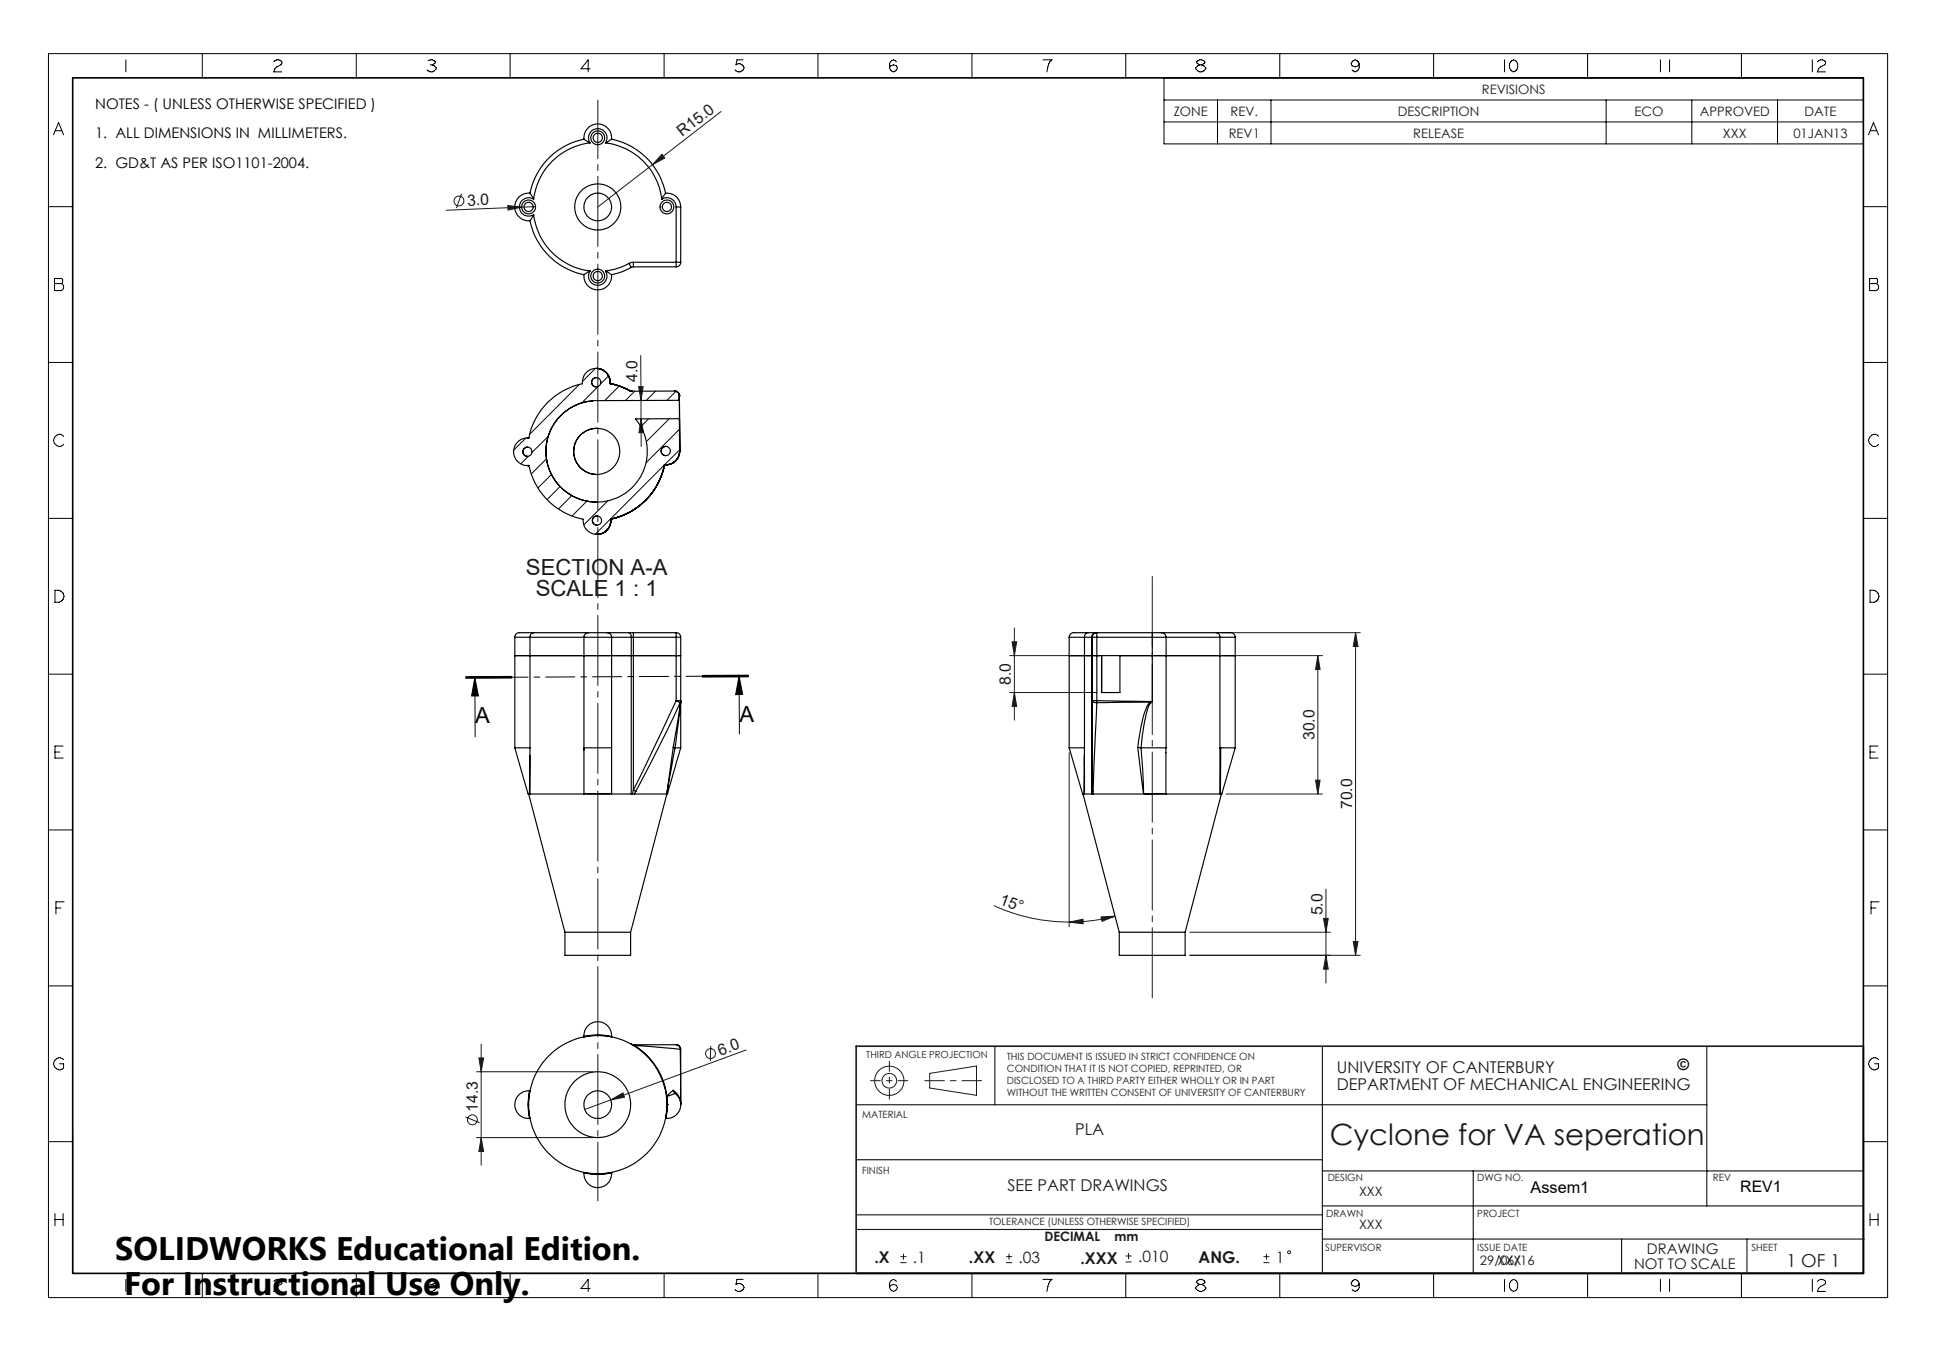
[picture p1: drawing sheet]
<svg xmlns="http://www.w3.org/2000/svg" width="420mm" height="297mm" viewBox="0 0 420 297" stroke-linecap="round" stroke-linejoin="round" font-family="sans-serif">
<g fill="none" stroke="#191924" stroke-width=".22">
<path d="M141.5 35.7l-11.8 9.2M143.6 33.5l.6 .8-2.7 1.4zM156.4 24.2l-14.9 11.5M100.1 42l-1.1 3.2M110.2 44.6l3 .3-3 .7zM113.2 44.9l-16.4 .7M116.2 44.8l-3 .1M139 77.1l.1 9.8M138.5 83.9h1l-.4 3zM139.1 90.9l.5 3h-1zM139.1 90.9v6M139.1 86.9v4"/>
<path d="M219.6 139.2h1l-.5 3zM220.1 136.2v20M264.9 137.3h30.2M294.1 137.3l.5 3h-1zM294.1 137.3v70M219 142.2h18M219 150.2h18.9M220.1 150.2l.5 3h-1zM265.7 142.2h21.2M285.9 142.2l.5 3h-1zM285.9 142.2v30.1M232 163.3v37.7"/>
<path d="M266 172.3h20.9M285.4 169.3h1l-.5 3zM215.6 196.5a39.6 39.6 0 0 0 16.4 3.6M238.9 198.9l3-.1-2.8 1.1zM241.9 198.8a38.4 38.4 0 0 1-9.9 1.3M287.1 199.2h1l-.4 3zM287.7 192.9v20.4M232 200.1l2.9-.7 .1 1zM258.1 202.2h30.5M287.7 207.3l.4 3h-1zM293.6 204.3h1l-.5 3zM295.1 207.3h-37"/>
<path d="M103.4 232.5h25.3M103.9 229.5h1l-.5 3zM104.4 226.5v26.3M132.5 238.6l2.6-1.5 .4 1zM154.2 226.9l-.1 3.3M161.9 227.8l-35 12.9M201.7 232.9l10.1-1.6v6.3l-10.1-1.6zM101 242.3l3 1.3M103.4 246.8h25.3M104.4 246.8l.5 3h-1zM195.3 273.9h1.3M195.3 272.6h1.3"/>
<path d="M196 272v1.3M218.3 273.9h1.3M218.3 272.6h1.3M218.9 272v1.3M244.2 273.8h1.3M244.2 272.5h1.3M244.8 271.8v1.4M274.1 273.9h1.3M274.1 272.6h1.3M274.7 272v1.3"/>
<circle cx="99.6" cy="43.6" r="1.08"/>
<circle cx="154.1" cy="228.6" r="1.07"/>
<circle cx="192.9" cy="234.5" r="3.2"/>
<circle cx="192.9" cy="234.5" r="1.58"/>
<circle cx="102.5" cy="242.9" r="1.08"/>
<circle cx="279.7" cy="271.7" r=".32"/>
</g>
<g fill="none" stroke="#000" stroke-width=".22">
<path d="M10.5 11.6h399v269.9h-399zM27.3 13v2.6M43.9 11.6v5.3M59.4 13.4a.92 .92 0 0 1 1-.4 .92 .92 0 0 1 .7 .8l-1.5 1.1-.2 .7h1.7M77.3 11.6v5.3M92.9 13.2a.96 .96 0 0 1 1.5 .4l-.6 .5M93.3 14.1h.5M93.8 14.1l.9 .6a1.11 1.11 0 0 1-.9 .9 1.11 1.11 0 0 1-1.1-.4M110.7 11.6v5.3M128 14.9h-2l1.6-1.9v2.6M144.1 11.6v5.3M161.2 13h-1.3l-.2 1.1a1.08 1.08 0 0 1 1.7 .6 1.11 1.11 0 0 1-.8 .9 1.11 1.11 0 0 1-1.1-.4"/>
<path d="M177.4 11.6v5.3M193.2 14.3l.6-.2 .7 .2a.87 .87 0 0 1-.7 1.3 .87 .87 0 0 1-.6-1.3zM194.5 13.4l-.2-.2a.87 .87 0 0 0-1.3 .6v.9M210.9 11.6v5.3M226.2 13h2a3.4 3.4 0 0 0-1.1 2.6M244.2 11.6v5.3M252.5 16.9h151.7v14.3h-151.7zM260.3 14.1l-.7-.5a.92 .92 0 0 1 .9-.6 .92 .92 0 0 1 .9 .6l-.7 .5M260.3 14.1l-.9 .6a1.11 1.11 0 0 0 1.1 .9 1.11 1.11 0 0 0 1.1-.9l-.9-.6M260.3 14.1h.4M277.6 11.6v5.3M293.3 13.4l.2-.2a.91 .91 0 0 1 1.4 .6l-.3 .5-.6 .2-.7-.2-.2-.5z"/>
<path d="M294.9 13.8v.9a.91 .91 0 0 1-1.4 .7l-.2-.2M311 11.6v5.3M326.4 13v2.6M327.7 13.4l.2-.2a.87 .87 0 0 1 1.3 .6v.9a.87 .87 0 0 1-1.3 .7l-.4-.7v-.9zM344.4 11.6v5.3M360.2 13v2.6M362.2 13v2.6M377.8 11.6v5.3M393.2 13v2.6M394.3 13.4a1.1 1.1 0 0 1 1.7 0v.4l-1.1 .7-.4 .4-.2 .7h1.7M11.6 29.2l1.1-2.6 1.1 2.6M12 28.4h1.4"/>
<path d="M252.5 21.7h151.7M252.5 26.5h151.7M264.1 21.7v9.5M275.7 21.7v9.5M348.4 21.7v9.5M367 21.7v9.5M385.6 21.7v9.5M405.3 29.2l1.1-2.6 1.1 2.6M405.8 28.4h1.3M10.5 44.8h5.3M404.2 44.8h5.3M10.5 78.6h5.3"/>
<path d="M11.8 60.4h1.6l.2 .2v.7l-.2 .2 .4 .4v.7l-.4 .4h-1.6zM11.8 61.5h1.6M404.2 78.6h5.3M405.6 60.4h1.5l.2 .2v.7l-.2 .2 .4 .4v.7l-.4 .4h-1.5zM405.6 61.5h1.5M13.8 94.7a1.29 1.29 0 0 0-2.1 .3 1.29 1.29 0 0 0 1 1.9h.4l.7-.5M407.5 94.7a1.25 1.25 0 0 0-1.9 .1 1.25 1.25 0 0 0 .4 1.8 .98 .98 0 0 0 1.5-.2M10.5 112.5h5.3M404.2 112.5h5.3M11.9 128.1a1.56 1.56 0 0 1 2 1.3 1.57 1.57 0 0 1-2 1.3zM405.7 128.1a1.51 1.51 0 0 1 1.9 1.3 1.55 1.55 0 0 1-1.9 1.3zM10.5 146.3h5.3"/>
<path d="M101 147.2l10-.1zM103 147l.8 4h-1.5zM103 147l.1 12.8M111 146.7l-10 .1M111 146.9l-10 .1M160.3 146.7l.8 4h-1.5zM160.3 146.7l.1 12.5M162.4 146.5h-10M162.4 146.7h-10M162.4 146.8l-10 .1M404.2 146.3h5.3M11.9 163.2h1.1"/>
<path d="M13.7 161.9h-1.8v2.6h1.8M405.7 163.2h1.1M407.4 161.9h-1.7v2.6h1.7M10.5 180.1h5.3M12.1 197h1.1M13.9 195.6h-1.8v2.7M404.2 180.1h5.3M405.9 197h1.1M407.6 195.6h-1.7v2.7M10.5 213.9h5.3M404.2 213.9h5.3M13.8 229.9a1.26 1.26 0 0 0-1.8 0 1.26 1.26 0 0 0 0 1.8 1.26 1.26 0 0 0 1.8 0v-.9h-.9"/>
<path d="M407.5 229.9a1.27 1.27 0 0 0-1.8 0 1.27 1.27 0 0 0 0 1.8 1.27 1.27 0 0 0 1.8 0v-.9h-.8M10.5 247.7h5.3M15.8 246.2v30M404.2 247.7h5.3M404.3 246.2v30h-340.3M11.9 263.3v2.6M11.9 264.6h1.8M13.7 263.3v2.6M27.3 277.6v2.6M43.9 276.3v5.2M59.4 278a.92 .92 0 0 1 1-.5 .92 .92 0 0 1 .7 .9l-1.1 .7-.4 .4-.2 .7h1.7M77.3 276.3v5.2"/>
<path d="M92.9 277.8a.95 .95 0 0 1 1.5 .4l-.6 .5M93.3 278.7h.5M93.8 278.7l.9 .6a1.14 1.14 0 0 1-2 .4M110.7 276.3v5.2M128 279.5h-2l1.6-1.9v2.6M144.1 276.3v5.2M161.2 277.6h-1.3l-.2 1.1a1.11 1.11 0 0 1 1.7 .6 1.11 1.11 0 0 1-.8 .9 1.11 1.11 0 0 1-1.1-.5M177.4 276.3v5.2M193.2 278.9l.6-.2 .7 .2a.87 .87 0 0 1-.7 1.3 .87 .87 0 0 1-.6-1.3zM194.5 278l-.2-.2a.87 .87 0 0 0-1.3 .6v.9M210.9 276.3v5.2M226.2 277.6h2a3.6 3.6 0 0 0-1.1 2.6"/>
<path d="M244.2 276.3v5.2M260.3 278.7l-.9 .6a1.12 1.12 0 0 0 1.1 .9 1.12 1.12 0 0 0 1.1-.9l-.4-.4-.5-.2M260.3 278.7h.4M260.3 278.7l-.7-.5a.91 .91 0 0 1 .9-.7 .91 .91 0 0 1 .9 .7l-.7 .5M277.6 276.3v5.2M293.3 278l.2-.2a.91 .91 0 0 1 1.4 .6l-.3 .5-.6 .2-.7-.2-.2-.5zM294.9 278.4v.9a.89 .89 0 0 1-.7 .7 .89 .89 0 0 1-.9-.3M311 276.3v5.2M326.4 277.6v2.6M327.7 278l.2-.2a.87 .87 0 0 1 1.3 .6v.9a.88 .88 0 0 1-.8 .9 .88 .88 0 0 1-.9-.9v-.9zM344.4 276.3v5.2M360.2 277.6v2.6"/>
<path d="M362.2 277.6v2.6M377.8 276.3v5.2M393.2 277.6v2.6M394.3 278a1.1 1.1 0 0 1 1.7 0v.4l-1.1 .7-.4 .4-.2 .7h1.7M405.7 264.6h1.7M405.7 263.3v2.6M407.4 263.3v2.6"/>
</g>
<path d="M162.4 146.7l-61.4 .3" fill="none" stroke="#000" stroke-width=".22" stroke-dasharray="6.3 1.3 1.3 1.3" stroke-dashoffset="3"/>
<path d="M250 124.1v93.4" fill="none" stroke="#191924" stroke-width=".22" stroke-dasharray="15.2 1.3 1.3 1.3" stroke-dashoffset="-1"/>
<path d="M129.7 260.5v-238.8" fill="none" stroke="#191924" stroke-width=".22" stroke-dasharray="15.2 1.3 1.3 1.3" stroke-dashoffset="2.5"/>
<path d="M15.8 16.9h388.4v259.4h-388.4z" fill="none" stroke="#000" stroke-width=".35"/>
<path d="M200.6 234.5h12.3" fill="none" stroke="#191924" stroke-width=".22" stroke-dasharray="15.2 1.3 1.3 1.3" stroke-dashoffset="11"/>
<path d="M188.8 234.5h8.1M192.9 230.3v8.1" fill="none" stroke="#191924" stroke-width=".22" stroke-dasharray="15.2 1.3 1.3 1.3" stroke-dashoffset="13.1"/>
<g fill="none" stroke="#191924" stroke-width=".25">
<path d="M185.7 239.7h184.6M215.8 227v12.7M286.9 227v49.3M370.3 227v34.6M185.7 251.6h101.2M286.9 254h117.3M319.6 254v22.3M185.7 263.6h101.2M185.7 266.7h101.2M286.9 261.6h117.3M286.9 268.8h117.6M351.8 268.8v7.5"/>
<path d="M379 268.8v7.5"/>
</g>
<path d="M404.2 227h-218.5v49.3" fill="none" stroke="#191924" stroke-width=".35"/>
<path d="M160.3 146.7l.8 4h-1.5zM103 147l.8 4h-1.5z" fill="#000"/>
<g fill="#191924">
<path d="M110.2 44.6l3 .3-3 .7z"/>
<path d="M132.5 238.6l2.6-1.5 .4 1z"/>
<path d="M143.6 33.5l.6 .8-2.7 1.4z"/>
<path d="M287.7 207.3l.4 3h-1zM287.1 199.2h1l-.4 3z"/>
<path d="M294.1 137.3l.5 3h-1zM293.6 204.3h1l-.5 3zM219.6 139.2h1l-.5 3zM220.1 150.2l.5 3h-1zM285.9 142.2l.5 3h-1zM285.4 169.3h1l-.5 3zM103.9 229.5h1l-.5 3zM104.4 246.8l.5 3h-1z"/>
<path d="M138.5 83.9h1l-.4 3zM139.1 90.9l.5 3h-1z"/>
<path d="M232 200.1l2.9-.7 .1 1zM238.9 198.9l3-.1-2.8 1.1z"/>
</g>
<g fill="none" stroke="#000" stroke-width=".25">
<path d="M126.7 30.2l1.3 .8M126.7 30.2a3 3 0 0 1 3-3.3 3 3 0 0 1 3 3.3M126.7 30.2a15 15 0 0 0-11.7 11.7M128 31a1.99 1.99 0 0 1 1.7-3.1 1.99 1.99 0 0 1 1.6 3.1M128 31a13.9 13.9 0 0 0-12.2 12.2M131.3 31a13.9 13.9 0 0 1 12.3 12.2M132.7 30.2l-1.4 .8M132.7 30.2a15 15 0 0 1 11.7 11.7M115 41.9l.8 1.3M115 41.9a2.99 2.99 0 0 0-3.3 3 2.99 2.99 0 0 0 3.3 3M115 47.9a15 15 0 0 0 11.7 11.7M115.8 43.2a2 2 0 0 0-3.1 1.7 2 2 0 0 0 3.1 1.7"/>
<path d="M115.8 46.6l-.8 1.3M115.8 46.6a14 14 0 0 0 12.2 12.2M126.7 59.6a3 3 0 0 0 3 3.3 3 3 0 0 0 3-3.3M128 58.8l-1.3 .8M128 58.8a1.99 1.99 0 0 0 1.7 3.1 1.99 1.99 0 0 0 1.6-3.1M131.3 58.8l1.4 .8M136.5 57.1a14.9 14.9 0 0 1-5.2 1.7M136.5 57.1l.4 .9M136.9 58a14.1 14.1 0 0 1-4.2 1.6M137.4 56.9l-.9 .2M137.4 56.9v1M137.4 57.9l-.5 .1"/>
<path d="M137.4 56.9h9.3M137.4 57.9h9.3M143.6 43.2a2.02 2.02 0 0 1 3.1 1.7M144.4 41.9l-.8 1.3M144.4 41.9a2.99 2.99 0 0 1 3.3 3M146.7 44.9h1M146.7 56.9h1M146.7 56.9v1M146.7 44.9v12M147.7 56.9a.96 .96 0 0 1-1 1M147.7 44.9v12M129.4 79.9h.1"/>
<path d="M129.4 79.9a2.98 2.98 0 0 1 3 3.3M114.4 95h.3M114.4 95h.1M114.4 97a1.01 1.01 0 0 0-1 1 1.01 1.01 0 0 0 1 1M114.7 95a3 3 0 0 0-3.3 3 3 3 0 0 0 3.3 3M128.4 87a11 11 0 0 0-9.5 14.2 11 11 0 0 0 15.8 6.4 11 11 0 0 0 3.2-16.7l9.5-.1M128.4 87a11 11 0 0 0-9.9 11.5 11 11 0 0 0 11 10.4M128.4 87h.1M129.4 81.9a1.01 1.01 0 0 0-1 1 1.01 1.01 0 0 0 1 1M129.4 92.9a5 5 0 0 0-4.9 5.1 5 5 0 0 0 5 4.9M132.3 83.2a3 3 0 0 0-3-3.3 3 3 0 0 0-2.9 3.4 14.9 14.9 0 0 0-11.7 11.7M132.3 83.2l2.5 .7 1.8 .9"/>
<path d="M132.3 83.2h.1M132.4 83.2a14.1 14.1 0 0 1 4.2 1.6M132.4 83.2h.1M132.4 83.2a13.9 13.9 0 0 1 4.3 1.6M136.6 84.8l.5 .1M136.6 84.8h.1M136.7 84.8l.5 .1M144.4 96.8a1.01 1.01 0 0 0-1 1.1 1.01 1.01 0 0 0 1.1 .9M146.4 84.8a1.02 1.02 0 0 1 1 1M146.4 84.8h.1M146.4 84.8l-9.3 .1M147.4 85.8v1.1"/>
<path d="M147.4 86.9l-19 .1M147.4 85.8h.1M147.4 90.8v7M147.4 85.8l.1 12M147.4 90.8h.1M147.4 97.8a2.98 2.98 0 0 1-3.3 3M147.4 97.8h.1M147.5 97.8a3 3 0 0 1-3.1 3.1M147.5 97.8h.1M114.4 101h.3M114.5 101h.1M114.5 101h.2"/>
<path d="M114.7 101a15.1 15.1 0 0 0 11.8 11.6 3 3 0 0 0 3 3.3 3 3 0 0 0 3-3.3M129.5 111.9a1.01 1.01 0 0 0-1 1.1 1.01 1.01 0 0 0 1 .9M132.5 112.6h.1M144.1 100.8a15 15 0 0 1-11.6 11.8M144.1 100.8a14.9 14.9 0 0 1-11.6 11.8 2.95 2.95 0 0 1-3 3.3 2.98 2.98 0 0 0 3-3.3M144.2 100.8a15 15 0 0 1-11.7 11.8M111.7 138.3h3.3M111.7 138.3v23.9M115 138.3h11.7M115 138.3v23.9M115.8 137.3h-2.9a1.01 1.01 0 0 0-1.2 1M115.8 137.3l-.5 .1-.3 .9"/>
<path d="M115.8 137.3h11.9M126.7 138.3h6M126.7 138.3v33.9M127.7 137.3a.96 .96 0 0 0-1 1M127.7 137.3h4M131.7 137.3a.96 .96 0 0 1 1 1M131.7 137.3h4.8M132.7 138.3h4.2M132.7 138.3v23.9M136.5 137.3a.86 .86 0 0 1 .4 1M136.5 137.3h.9M136.9 138.3h.5"/>
<path d="M136.9 138.3v34M137.4 137.3v1M137.4 138.3v33.1M137.4 138.3h9.3M137.4 137.3h9.3M146.7 138.3h1M146.7 137.3v1M146.7 137.3a.96 .96 0 0 1 1 1M146.7 138.3v13.7M147.7 138.3v13.7M232 138.3h3.3M232 138.3v23.9"/>
<path d="M235.3 138.3h1.5M235.3 138.3v23.9M236 137.3h-2.7a1.11 1.11 0 0 0-1.3 1M236 137.3l-.5 .2-.2 .8M236 137.3h1.7M236.8 138.3h.2M236.8 138.3v34M237 138.3h.9M237 138.3v13.7M237.7 137.3a.97 .97 0 0 0-.9 1M237.7 137.3h.2M237.9 137.3v1"/>
<path d="M237.9 137.3a.96 .96 0 0 0-.9 1M237.9 138.3h12.1M237.9 137.3h12.1M237.9 138.3v13.7M250 137.3v1M250 137.3h2M250 138.3h3M250 138.3v13.9M252 137.3a1.02 1.02 0 0 1 1 1M252 137.3h11.9M252.9 138.3h11.8M253 138.3v23.9"/>
<path d="M263.9 137.3h2.7a1.11 1.11 0 0 1 1.4 1M263.9 137.3l.5 .2 .3 .8M264.7 138.3h3.3M264.7 138.3v34M268 138.3v23.9M111.7 142.2h35M146.7 142.2h1zM146.7 152h1M146.7 152l-9.3 19.4M146.7 152l.9 .4M147.6 152.4a335.2 335.2 0 0 1-9.7 19.3M147.7 152l-.1 .4"/>
<path d="M147.7 152.3l-.1 .1M147.7 152.3l-1.7 9.9M147.7 152.2v.1M147.7 152v.2M147.7 152.3l-1.3 9.9M147.7 152.2v10M232 142.2h4.8M236.8 142.2h.2M237 142.2h31M237 152h.9M237 152a.84 .84 0 0 0 .9 .4M237 152v19.4"/>
<path d="M237.9 152v.4M237.9 152l12.1 .2M237.9 152.4l-.8 19.3M239 142.2v8h4v-8M239 142.2v8M249.6 152.3l-11.7 .1M249.6 152.3l.1 .2M249.6 152.3a5.5 5.5 0 0 0-1.6 3.3l-1.2 6.6M249.7 152.5a4.6 4.6 0 0 0-1.1 2.5l-.5 2.9-.6 4.3M250 152.2l-.3 .3M250 152.2l-.4 .1M111.7 162.2l2.8 10"/>
<path d="M111.7 162.2h3.3M114.5 172.2l.4 .1M114.7 172.3l7.9 29.9M114.9 172.2h-.4M114.9 172.2v.1M114.9 172.3h.1M115 172.3h11.7M115 163.9v8.4M115 162.2l-.1 10M126.7 172.2h6M126.7 172.3h6M126.7 172.2v.1"/>
<path d="M132.7 162.2v10.1M132.7 162.2h-6v.5M132.7 172.3h4.2M136.9 172.3h.3M137.2 172.3h.4M137.4 171.4l-.2 .9M137.4 171.4l.5 .3M137.9 171.7l-.3 .6M144.7 172.2h.1M144.7 172.3l-7.9 29.9M144.8 172.2l-7.2 .1M144.8 172.2h.1"/>
<path d="M146 162.2l-1.3 10M146 162.2h.4M146.4 162.2l-1.7 10M146.4 162.2h1.3M147.7 162.2l-2.9 10M232 162.2l2.8 10M232 162.2h3.3M234.8 172.2l.4 .1M234.9 172.3l7.9 29.9M235.2 172.2h-.4M235.2 172.2v.1M235.2 163.9l.1 8.4"/>
<path d="M235.2 172.3h.1M235.3 172.3h1.5M235.3 162.2l-.1 10M236.8 172.3h.1M236.9 172.3h.2M237 171.4l.1 .3M237 171.4l-.1 .9M237.1 172.3h12.9M237.1 171.7v.6M246.8 162.2h.7M246.8 162.2l1.3 10M247.5 162.2h5.5"/>
<path d="M247.5 162.2l.6 10M248.1 172.2h4.8M248.1 172.2l1.9 .1M248.1 172.2h.1M250 172.3h2.9M252.9 162.2v10.1M252.9 172.3h11.8M264.7 162.2h.1M264.7 172.3h.1M264.7 172.3h.3M264.8 172.2h.3M264.8 172.2l-.1 .1"/>
<path d="M264.8 162.2h3.2M264.8 162.2v10M265 172.3l-7.9 29.9M265.1 172.2l-.1 .1M268 162.2l-2.9 10M122.6 202.2h14.2M122.6 202.2v5.1h14.2v-5.1M242.8 202.2h14.3M242.8 202.2v5.1h14.3v-5.1M114.9 236.7a14.2 14.2 0 0 0 0 5.9M114.9 236.7v-.1a14.3 14.3 0 0 0 0 6M114.9 236.7h.1"/>
<path d="M115 236.7a15.9 15.9 0 0 0 0 5.9M115 236.7a2.99 2.99 0 0 0-3.3 2.9 2.99 2.99 0 0 0 3.1 3M126.7 225a15 15 0 0 0-11.7 11.7M126.7 225a14.3 14.3 0 0 1 6 0M126.7 224.9l.5-.1a14.6 14.6 0 0 1 5.5 .1M126.7 224.8v.2M126.7 224.9h.1M126.7 224.9a12.3 12.3 0 0 1 6 .1M126.7 224.8a3 3 0 0 1 3.1-3.2 3 3 0 0 1 2.9 3.4M126.7 224.8v.1M126.7 224.9v.1M132.7 225a14.1 14.1 0 0 1 4.2 1.5"/>
<path d="M136.9 226.5a15.1 15.1 0 0 1 7.5 16.1M136.9 226.5l.3 .1M137.2 226.6l.4 .2M137.2 226.6l.2 .1M137.4 226.7l.5 .1M137.4 226.7h9.3M137.6 226.8a15.1 15.1 0 0 1 7.2 12.8M137.6 226.8h.3M137.9 226.8l9.7 .8M144.7 237.7l.1 1.9M144.7 237.8a11.4 11.4 0 0 1-.3 4.8M144.7 237.7v.1"/>
<path d="M144.7 239.6l-.3 3M144.8 239.6h.1M146.1 236.5a3.6 3.6 0 0 1 1.6 2.8M146.1 236.5l-1.4 1.2M146.1 236.5l.3 .7M146.4 237.2l-1.7 .6M146.4 237.2a2.98 2.98 0 0 1 1.1 3.5 2.98 2.98 0 0 1-3.1 1.9M146.7 226.7a.91 .91 0 0 1 .9 .9M146.7 226.7a.96 .96 0 0 1 1 .9M147.6 227.6l.1 11.7M147.6 227.6h.1M147.7 239.3v.1"/>
<path d="M147.7 227.6v12v-.3M114.8 242.6h.2M114.8 242.6h.1M114.9 242.6h.1M115 242.6a15 15 0 0 0 11.7 11.7M126.7 254.3a14.3 14.3 0 0 0 6 0M126.7 254.4a14.3 14.3 0 0 0 6 0M126.7 254.3a10.5 10.5 0 0 0 6 .2M126.7 254.3a3 3 0 0 0 2.9 3.4 3 3 0 0 0 3.1-3.2M132.7 254.3v.2M132.7 254.4v.1M132.7 254.3v.1"/>
<path d="M132.7 254.5h.1M144.4 242.6a15 15 0 0 1-11.7 11.7M144.4 242.6h.1"/>
<circle cx="129.7" cy="29.9" r="1.5"/>
<circle cx="129.7" cy="29.9" r=".99"/>
<circle cx="114.7" cy="44.9" r="1"/>
<circle cx="114.7" cy="44.9" r="1.49"/>
<circle cx="129.7" cy="59.9" r="1.5"/>
<circle cx="129.7" cy="59.9" r="1"/>
<circle cx="129.7" cy="44.9" r="5"/>
<circle cx="129.7" cy="44.9" r="3"/>
<circle cx="144.7" cy="44.9" r=".99"/>
<circle cx="144.7" cy="44.9" r="1.5"/>
<circle cx="114.4" cy="98" r="1"/>
<circle cx="129.3" cy="82.9" r="1"/>
<circle cx="129.4" cy="97.9" r="5"/>
<circle cx="144.4" cy="97.8" r="1"/>
<circle cx="129.5" cy="112.9" r="1.01"/>
<circle cx="129.7" cy="239.7" r="7.1"/>
<circle cx="129.7" cy="239.6" r="3"/>
</g>
<g fill="none" stroke="#000" stroke-width=".22">
<path d="M129.2 79.9l-2.8 2.9M114.1 95l-2.7 2.6M114.6 99l-1.6 1.6M118.5 99.6l-3.2 3.2M118.9 94.7l-3.5 3.5M125.7 83.4l-10.8 10.8M129.8 83.9l-3.6 3.5M132 81.6l-1.8 1.7M134.3 83.7l-3.1 3.2M137.7 84.9l-2 2M140.7 90.9l-1.7 1.6M142.2 84.9l-2 2"/>
<path d="M145.2 90.8l-5 5M146.6 84.9l-1.9 2M147.4 93.1l-7.2 7.3M147.4 97.6l-18.3 18.3M119.6 102.9l-2.9 3M121.5 105.5l-2.8 2.9M124 107.5l-2.9 2.9M127.3 108.7l-3.2 3.2M131.9 108.7l-5.3 5.2"/>
</g>
<g font-size="7.1">
<text x="25" y="273.3">SOLIDWORKS Educational Edition.</text>
<text x="26.9" y="281">For Instructional Use Only.</text>
</g>
<text font-size="6.3" fill="#191924" x="288.5" y="248.4">Cyclone for VA seperation</text>
<g font-size="4.8" fill="#191924">
<text x="114.1" y="124.8">SECTION A-A</text>
<text x="116.2" y="129.3">SCALE 1 : 1</text>
</g>
<g font-size="4.8">
<text x="103.1" y="157">A</text>
<text x="160.4" y="156.7">A</text>
</g>
<text font-size="3.9" fill="#191924" x="387.5" y="274.9">1 OF 1</text>
<g font-size="3.5" fill="#191924">
<text x="290" y="232.9">UNIVERSITY OF CANTERBURY</text>
<text x="290" y="236.4">DEPARTMENT OF MECHANICAL ENGINEERING</text>
<text x="233.2" y="246.2">PLA</text>
<text x="218.5" y="258.4">SEE PART DRAWINGS</text>
<text x="189.7" y="273.9">.X</text>
<text x="210.2" y="273.9">.XX</text>
<text x="234.4" y="274.2">.XXX</text>
<text x="260" y="273.9">ANG.</text>
</g>
<text font-size="3.5" x="332" y="258.9">Assem1</text>
<g font-size="3.4" fill="#191924">
<text x="148" y="29.8" transform="rotate(-38 148 29.8)">R15.0</text>
<text x="101.4" y="44.7" transform="rotate(-2 101.4 44.7)">3.0</text>
<text x="138.3" y="82.8" transform="rotate(-90 138.3 82.8)">4.0</text>
<text x="219.3" y="148.6" transform="rotate(-90 219.3 148.6)">8.0</text>
<text x="285.1" y="160.6" transform="rotate(-90 285.1 160.6)">30.0</text>
<text x="293.3" y="175.6" transform="rotate(-90 293.3 175.6)">70.0</text>
<text x="216.7" y="196.2" transform="rotate(19 216.7 196.2)">15°</text>
<text x="286.9" y="198.6" transform="rotate(-90 286.9 198.6)">5.0</text>
<text x="156.2" y="229" transform="rotate(-20 156.2 229)">6.0</text>
<text x="103.6" y="241.2" transform="rotate(-90 103.6 241.2)">14.3</text>
<text x="198" y="273.9">.1</text>
<text x="221" y="273.9">.03</text>
<text x="246.9" y="273.8">.010</text>
<text x="276.8" y="273.9">1</text>
</g>
<g font-size="3.4">
<text x="363.9" y="232.1">©</text>
<text x="377.5" y="258.7">REV1</text>
</g>
<g font-size="3.2">
<text x="20.7" y="23.7">NOTES - ( UNLESS OTHERWISE SPECIFIED )</text>
<text x="20.7" y="30">1. ALL DIMENSIONS IN MILLIMETERS.</text>
<text x="20.7" y="36.4">2. GD&amp;T AS PER ISO1101-2004.</text>
</g>
<g font-size="3.2" fill="#191924">
<text x="354.5" y="275.2">NOT TO SCALE</text>
<text x="357.3" y="272.1">DRAWING</text>
</g>
<g font-size="2.8" fill="#191924">
<text x="321.5" y="20.3">REVISIONS</text>
<text x="254.6" y="25.1">ZONE</text>
<text x="266.6" y="29.9">REV1</text>
<text x="267" y="25.1">REV.</text>
<text x="303.3" y="25.1">DESCRIPTION</text>
<text x="306.6" y="29.9">RELEASE</text>
<text x="354.6" y="25.1">ECO</text>
<text x="368.8" y="25.1">APPROVED</text>
<text x="373.8" y="29.9">XXX</text>
<text x="389.1" y="29.9">01JAN13</text>
<text x="391.5" y="25.1">DATE</text>
<text x="294.8" y="259.5">XXX</text>
<text x="226.6" y="269.3">DECIMAL</text>
<text x="241.8" y="269.3">mm</text>
<text x="294.8" y="266.6">XXX</text>
<text x="321.1" y="274.4">29/06/16</text>
<text x="324.9" y="274.5">XXX</text>
</g>
<g font-size="2.2" fill="#191924">
<text x="218.4" y="229.9">THIS DOCUMENT IS ISSUED IN STRICT CONFIDENCE ON</text>
<text x="218.4" y="232.5">CONDITION THAT IT IS NOT COPIED, REPRINTED, OR</text>
<text x="218.4" y="235.2">DISCLOSED TO A THIRD PARTY EITHER WHOLLY OR IN PART</text>
<text x="218.4" y="237.8">WITHOUT THE WRITTEN CONSENT OF UNIVERSITY OF CANTERBURY</text>
<text x="187" y="242.6">MATERIAL</text>
<text x="187" y="254.6">FINISH</text>
<text x="288" y="256.2">DESIGN</text>
<text x="320.5" y="256.2">DWG NO.</text>
<text x="371.6" y="256.2">REV</text>
<text x="214.6" y="265.8">TOLERANCE (UNLESS OTHERWISE SPECIFIED)</text>
<text x="287.7" y="264">DRAWN</text>
<text x="320.5" y="264">PROJECT</text>
<text x="287.5" y="271.4">SUPERVISOR</text>
<text x="320.5" y="271.4">ISSUE DATE</text>
<text x="380" y="271.4">SHEET</text>
</g>
<text font-size="2.1" fill="#191924" x="187.9" y="229.6">THIRD ANGLE PROJECTION</text>
</svg>
